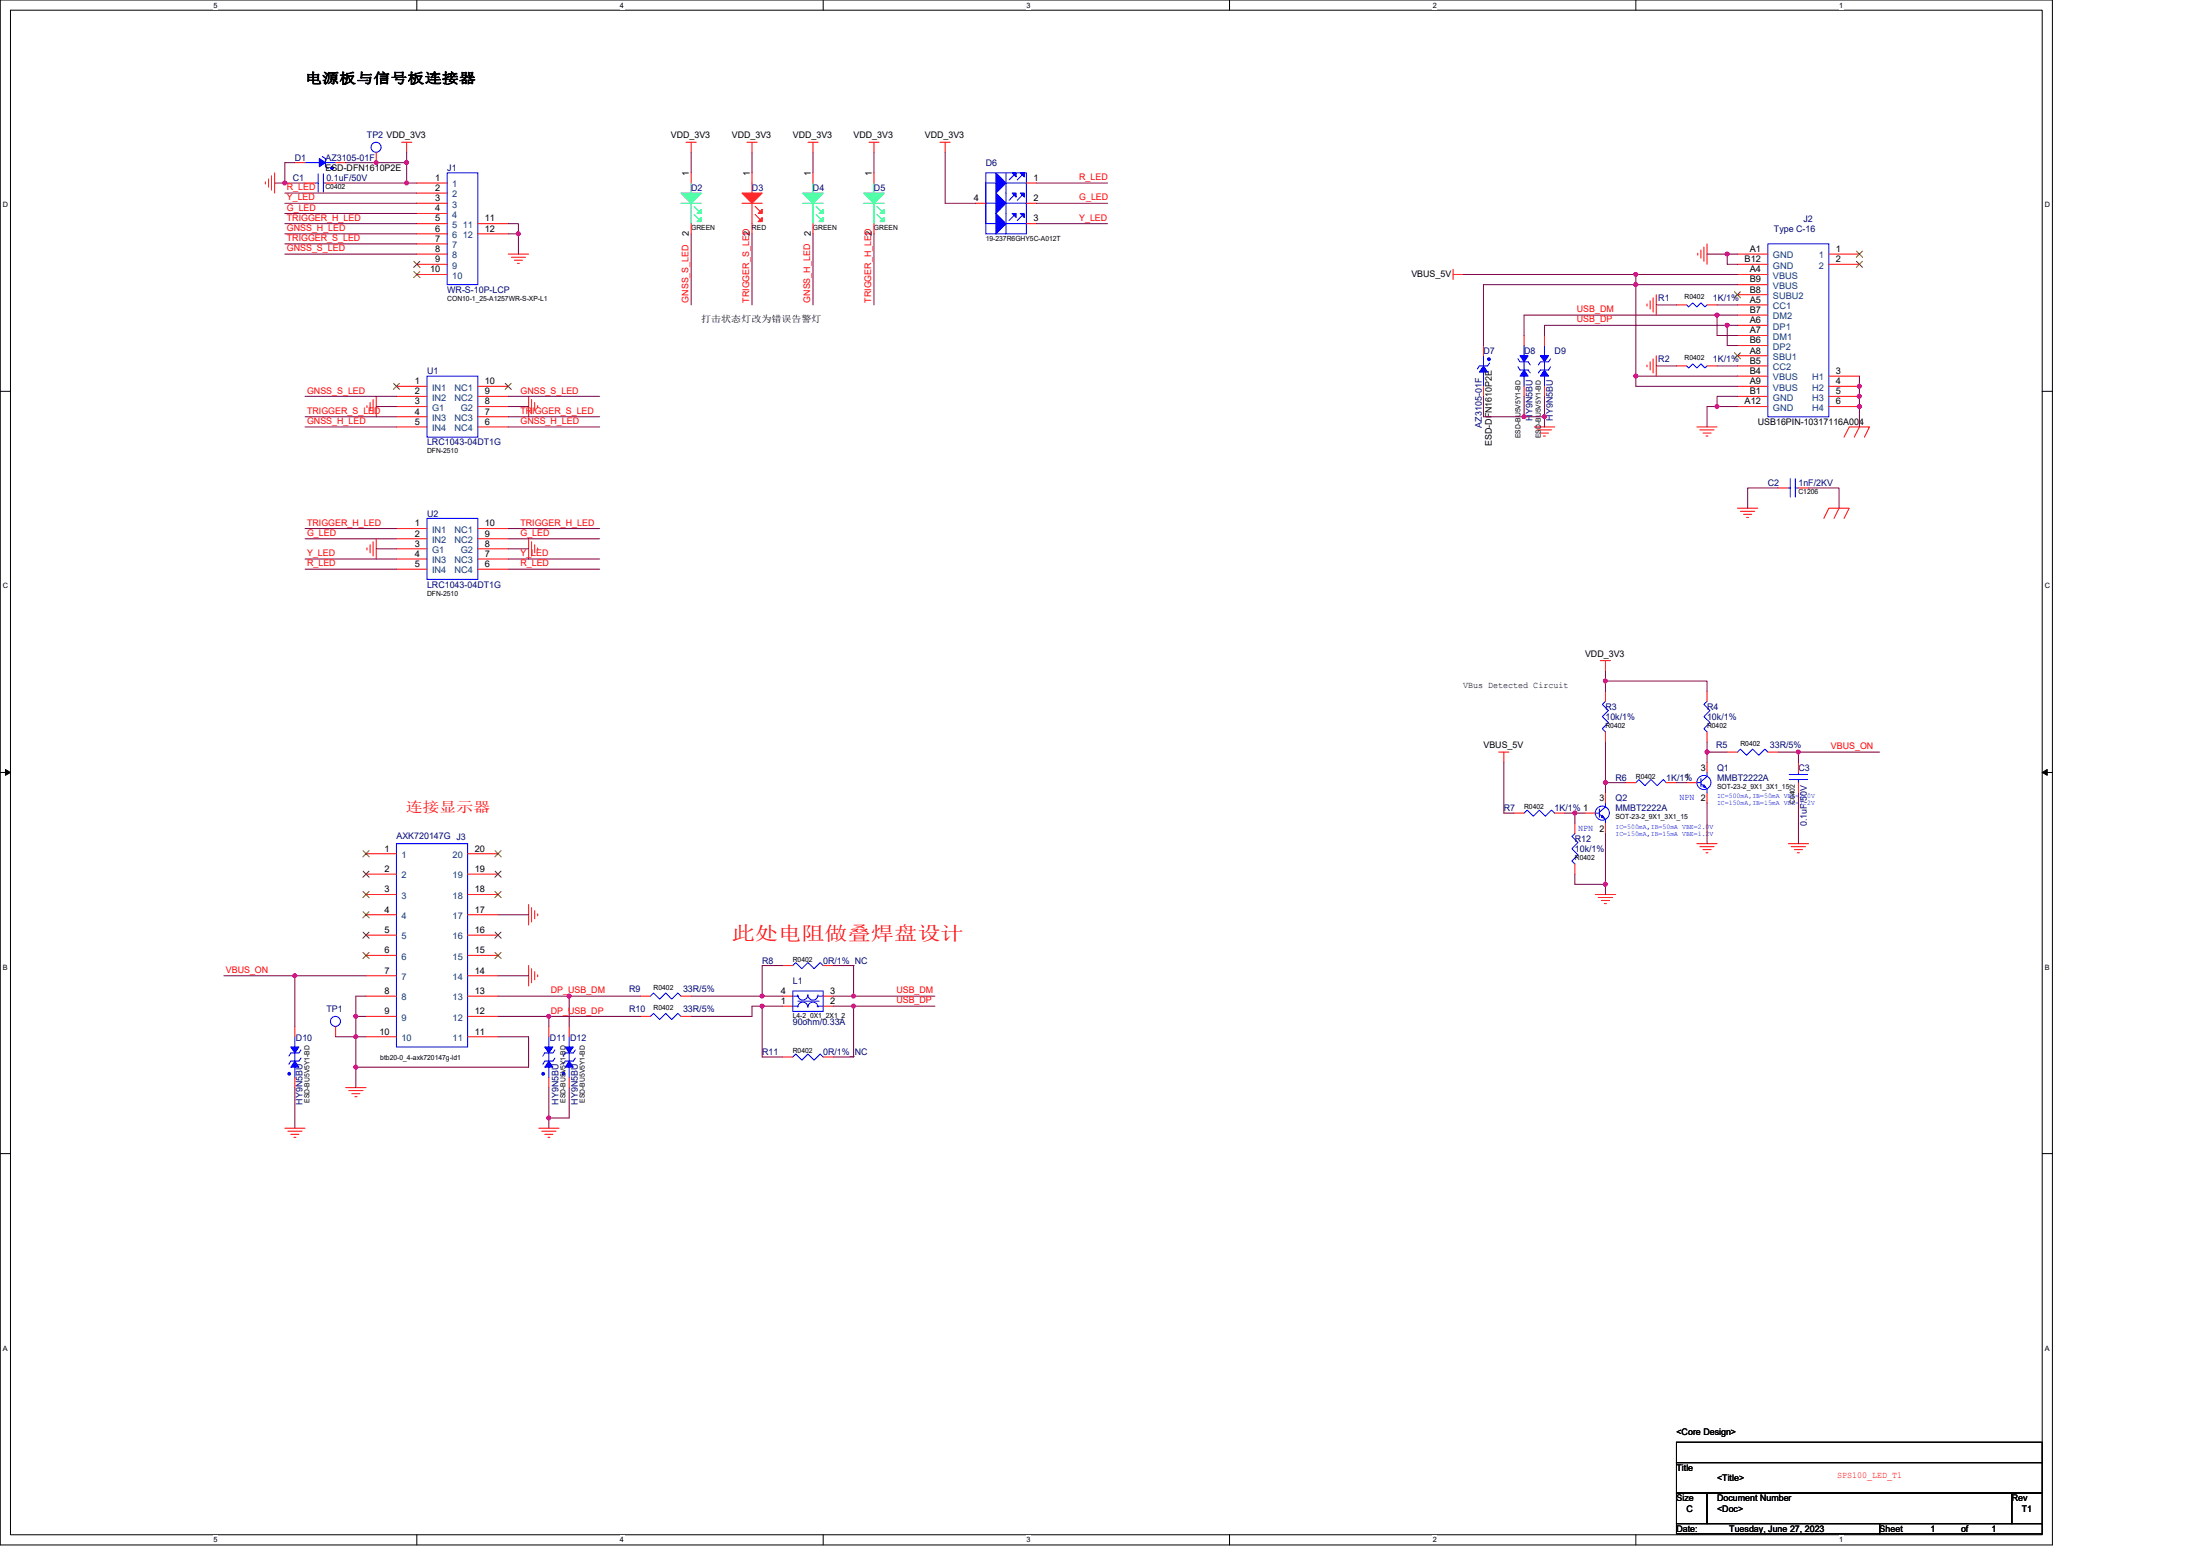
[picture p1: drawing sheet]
<svg xmlns="http://www.w3.org/2000/svg" width="297mm" height="210mm" viewBox="0 0 297 210" stroke-linecap="round" stroke-linejoin="round" font-family="sans-serif">
<path d="M0 0h277.1v208.5h-277.1zM1.4 1.4h274.3v205.7h-274.3z" fill="none" stroke="#000" stroke-width=".14"/>
<g fill="#fff">
<path d="M28.8 .1h.6v1.1h-.6z"/>
<path d="M28.8 207.3h.6v1.1h-.6z"/>
</g>
<path d="M56.3 0v1.4M56.3 207.1v1.4" fill="none" stroke="#000" stroke-width=".14"/>
<g fill="#fff">
<path d="M83.7 .1h.6v1.1h-.6z"/>
<path d="M83.7 207.3h.6v1.1h-.6z"/>
</g>
<path d="M111.1 0v1.4M111.1 207.1v1.4" fill="none" stroke="#000" stroke-width=".14"/>
<g fill="#fff">
<path d="M138.6 .1h.5v1.1h-.5z"/>
<path d="M138.6 207.3h.5v1.1h-.5z"/>
</g>
<path d="M166 0v1.4M166 207.1v1.4" fill="none" stroke="#000" stroke-width=".14"/>
<g fill="#fff">
<path d="M193.4 .1h.6v1.1h-.6z"/>
<path d="M193.4 207.3h.6v1.1h-.6z"/>
</g>
<path d="M220.9 0v1.4M220.9 207.1v1.4" fill="none" stroke="#000" stroke-width=".14"/>
<g fill="#fff">
<path d="M248.3 .1h.6v1.1h-.6z"/>
<path d="M248.3 207.3h.6v1.1h-.6z"/>
<path d="M.4 27.1h.7v1.1h-.7z"/>
<path d="M276.1 27.1h.7v1.1h-.7z"/>
<path d="M.4 78.5h.7v1.1h-.7z"/>
<path d="M276.1 78.5h.7v1.1h-.7z"/>
</g>
<path d="M0 52.8h1.4M275.7 52.8h1.4" fill="none" stroke="#000" stroke-width=".14"/>
<g fill="#fff">
<path d="M.4 130h.7v1.1h-.7z"/>
<path d="M276.1 130h.7v1.1h-.7z"/>
</g>
<path d="M0 104.2h1.4M275.7 104.2h1.4" fill="none" stroke="#000" stroke-width=".14"/>
<path d="M.7 103.8l.7 .4-.7 .4zM275.7 104.2l.7-.4v.8z" fill="#000" stroke="#000" stroke-width=".14"/>
<g fill="#fff">
<path d="M.4 181.4h.7v1.1h-.7z"/>
<path d="M276.1 181.4h.7v1.1h-.7z"/>
</g>
<path d="M0 155.7h1.4M275.7 155.7h1.4M226.4 194.6h49.3v2.8h-49.3zM226.4 197.4h49.3v4.1h-49.3zM226.4 201.5h4.1v4.1h-4.1zM226.4 205.6h27.4v1.4h-27.4zM230.5 201.5h41.1v4.1h-41.1zM253.8 205.6h21.9v1.4h-21.9zM271.6 201.5h4.1v4.1h-4.1z" fill="none" stroke="#000" stroke-width=".14"/>
<g fill="none" stroke="#f00" stroke-width=".14">
<path d="M54.2 19.2h1.4M54.9 19.2v1.4M92.6 19.2h1.4M93.3 19.2v1.4M100.9 19.2h1.3M101.5 19.2v1.4M109.1 19.2h1.4M109.8 19.2v1.4M117.3 19.2h1.4M118 19.2v1.4M126.9 19.2h1.4M127.6 19.2v1.4"/>
<path d="M35.8 24.6v.2M36.3 24.2v1.1M36.7 23.7v2M37.1 23.3v2.8M39.8 21.9h1.4M41.2 24.7h1.4M43.9 24.7h1.4M45.3 21.9h1.4M50.8 20.6v1.3M56.3 24.7h4.1M56.3 26.1h4.1M56.3 27.4h4.1"/>
<path d="M56.3 28.8h4.1M56.3 30.2h4.1M56.3 31.6h4.1M56.3 32.9h4.1M56.3 34.3h4.1M56.3 35.7h4.1M56.3 37h4.1M64.5 30.2h4.1M64.5 31.6h4.1M68.6 34.3h2.8M69 34.7h1.9M69.4 35.1h1.1"/>
<path d="M69.9 35.5h.2M93.3 23.3v1.4M93.3 30.2v1.4M100.2 27.4h2.7M101.5 23.3v2.8M101.5 27.4v4.2M102 27.9l.6 .6M102 28.9l.6 .7M109.8 23.3v1.4M109.8 30.2v1.4M118 23.3v1.4M118 30.2v1.4"/>
<path d="M131.7 27.4h1.4M138.6 30.2h1.4M138.6 27.4h1.4M138.6 24.7h1.4M196.2 37h1.3M196.2 36.3v1.4M223.6 39.8v2.7M229.2 34.2v.2M229.7 33.7v1.1M230.1 33.3v2M230.5 32.9v2.8M234.6 34.3h4.1"/>
<path d="M234.6 38.4h4.1M234.6 39.8h4.1M234.6 35.7h4.1M234.6 37h4.1M246.9 34.3h4.2M246.9 35.7h4.2M49.5 54.7v.3M50 54.3v1.1M50.4 53.9v1.9M50.8 53.5v2.7M53.5 52.1h4.2M53.5 53.5h4.2"/>
<path d="M53.5 54.9h4.2M53.5 56.2h4.2M53.5 57.6h4.2M64.5 57.6h4.1M64.5 56.2h4.1M64.5 54.9h4.1M64.5 53.5h4.1M64.5 52.1h4.1M71.4 53.5v2.7M71.8 53.9v1.9M72.2 54.3v1.1M72.6 54.7v.3"/>
<path d="M200.3 46.6v1.4M200.3 52.1v1.4M205.8 45.3v1.3M205.8 52.1v1.4M207.2 57.6h2.7M207.6 58h1.9M208 58.4h1.1M208.4 58.8h.3M208.5 45.3v1.3M208.5 52.1v1.4M222.4 49.3v.2M222.4 41v.3"/>
<path d="M222.8 48.8v1.1M222.8 40.6v1.1M223.2 48.4v1.9M223.2 40.2v1.9M223.6 48v2.8M226.4 49.4h1.3M226.4 41.1h1.3M229.1 57.6h2.7M229.5 58h1.9M229.9 58.4h1.1M230.3 58.8h.3M230.5 49.4h1.3"/>
<path d="M230.5 41.1h1.3M234.6 41.1h4.1M234.6 42.5h4.1M234.6 43.9h4.1M234.6 45.3h4.1M234.6 46.6h4.1M234.6 48h4.1M234.6 49.4h4.1M234.6 50.8h4.1M234.6 54.9h4.1M234.6 52.1h4.1M234.6 53.5h4.1"/>
<path d="M246.9 54.9h4.2M246.9 53.5h4.2M246.9 52.1h4.2M246.9 50.8h4.2M249 59l.7-1.4h2.7l-.7 1.4M251.1 57.6l-.7 1.4M49.5 73.9v.3M50 73.5v1.1M50.4 73.1v1.9M50.8 72.7v2.7M53.5 71.3h4.2M53.5 72.7h4.2"/>
<path d="M53.5 74.1h4.2M53.5 75.4h4.2M53.5 76.8h4.2M64.5 76.8h4.1M64.5 75.4h4.1M64.5 74.1h4.1M64.5 72.7h4.1M64.5 71.3h4.1M71.4 72.7v2.7M71.8 73.1v1.9M72.2 73.5v1.1M72.6 73.9v.3"/>
<path d="M234.6 68.6h2.7M235 69h1.9M235.4 69.4h1.1M235.8 69.8h.3M240.1 65.8h1.3M242.8 65.8h1.4M246.2 70l.7-1.4h2.8l-.7 1.4M248.3 68.6l-.7 1.4M216.1 89.2h1.3M216.8 93.3v1.3M216.8 98.8v1.3M216.8 89.2v1.3"/>
<path d="M230.5 93.3v1.3M230.5 98.8v1.3M49.4 115.2h4.1M49.4 118h4.1M63.1 115.2h4.1M63.1 118h4.1M202.3 101.5h1.4M203 101.5v1.4M204.4 109.7h1.4M209.9 109.7h1.4M212.6 111.1v1.4M212.6 116.6v1.4"/>
<path d="M214 109.7h1.4M216.8 107v1.4M216.8 111.1v1.4M219.5 105.6h1.4M225 105.6h1.4M227.7 105.6h1.4M229.1 113.9h2.7M229.5 114.3h1.9M229.9 114.7h1.1M230.3 115.1h.3M230.5 102.9v1.3M230.5 107v1.4"/>
<path d="M233.2 101.5h1.4M238.7 101.5h1.4M241.4 113.9h2.8M241.8 114.3h2M242.3 114.7h1.1M242.7 115.1h.2M242.8 102.9v1.3M242.8 105.6v1.4M39.8 138.5v1.4M45.3 138.5v1.4M49.4 120.7h4.1M49.4 123.4h4.1"/>
<path d="M49.4 126.2h4.1M49.4 128.9h4.1M49.4 131.7h4.1M49.4 134.4h4.1M49.4 137.2h4.1M49.4 139.9h4.1M63.1 120.7h4.1M63.1 123.4h4.1M63.1 126.2h4.1M63.1 128.9h4.1M63.1 131.7h4.1M63.1 134.4h4.1"/>
<path d="M63.1 137.2h4.1M63.1 139.9h4.1M71.4 122.1v2.7M71.4 130.3v2.8M71.8 122.5v1.9M71.8 130.7v1.9M72.2 122.9v1.1M72.2 131.1v1.1M72.6 123.3v.3M72.6 131.6v.2M74.1 138.5v1.4M76.9 138.5v1.4"/>
<path d="M86.5 134.4h1.3M86.5 137.2h1.3M91.9 134.4h1.4M91.9 137.2h1.4M105.7 130.3h1.3M105.7 134.4h1.3M105.7 135.8h1.3M111.1 134.4h1.4M111.1 135.8h1.4M111.1 130.3h1.4M215.4 120.7h2.7M215.8 121.1h1.9"/>
<path d="M216.2 121.5h1.1M216.6 121.9h.3M38.5 152.3h2.7M38.9 152.7h1.9M39.3 153.1h1.1M39.7 153.5h.3M39.8 145.4v1.4M46.7 146.8h2.7M47.1 147.2h1.9M47.5 147.6h1.1M47.9 148h.3M72.7 152.3h2.8"/>
<path d="M73.1 152.7h2M73.6 153.1h1.1M74 153.5h.2M74.1 145.4v1.4M76.9 145.4v1.4M105.7 142.6h1.3M111.1 142.6h1.4"/>
</g>
<g fill="none" stroke="#00f" stroke-width=".14">
<path d="M41.2 21.9h4.1M42.6 24.7h.4M43 23.5v2.4M43.5 21.1l.4 .3v1.1l.4 .3M43.7 24.7h.2M43.7 23.5v2.4M60.4 23.3h4.1v15.1h-4.1zM133.1 23.3h5.5v8.3h-5.5zM133.1 27.4h1.4M134.5 24.7h-1.4v5.5h1.4M135.8 23.3v8.3M135.8 30.2h2.8"/>
<path d="M135.8 27.4h2.8M135.8 24.7h2.8M136.9 29.1l-.7 .7M136.9 26.3l-.7 .7M136.9 23.6l-.7 .7M138 29.1l-.7 .7M138 26.3l-.7 .7M138 23.6l-.7 .7M238.7 32.9h8.2v23.3h-8.2zM57.7 50.8h6.8v8.2h-6.8zM200.3 48v4.1M201.1 49l-.3 .4h-1.1l-.2 .4"/>
<path d="M205 48.4l.2 .4h1.1l.3 .5M205 49.5l.2 .4h1.1l.3 .4M205.8 46.6v5.5M208.5 46.6v5.5M209.4 48.4l-.3 .4h-1.1l-.3 .5M209.4 49.5l-.3 .4h-1.1l-.3 .4M227.7 49.4l.3 .3 .6-.6 .5 .6 .6-.6 .5 .6 .3-.3M227.7 41.1l.3 .3 .6-.5 .5 .5 .6-.5 .5 .5 .3-.3M57.7 70h6.8v8.2h-6.8zM241.4 65.8h.3M241.7 64.6v2.5M242.4 64.6v2.5"/>
<path d="M242.4 65.8h.4M216.8 94.6l-.5 .5 .9 .8-.9 .8 .9 .8-.9 .8 .5 .5M230.5 94.6l-.4 .5 .8 .8-.8 .8 .8 .8-.8 .8 .4 .5M53.5 113.9h9.6v27.4h-9.6zM205.8 109.7l.4-.4 .8 .9 .8-.9 .9 .9 .8-.9 .4 .4M212.6 112.5l-.4 .4 .9 .8-.9 .8 .9 .9-.9 .8 .4 .4M215.4 109.7h.5M215.9 109.2v1.1M215.9 109.9l.9 .7v.5M216.8 108.4v.5l-.9 .7M220.9 105.6l.4-.4 .8 .8 .8-.8 .8 .8 .9-.8 .4 .4M229.1 105.6h.6"/>
<path d="M229.7 105.1v1.1M229.7 105.7l.8 .7v.6M230.5 104.2v.6l-.8 .7M234.6 101.5l.4-.4 .8 .8 .8-.8 .9 .8 .8-.8 .4 .4M241.6 105.2h2.4M241.6 104.5h2.4M242.8 104.2v.3M242.8 105.2v.4M39.8 139.9v5.5M74.1 139.9v5.5M76.9 139.9v5.5M87.8 134.4l.4-.4 .9 .8 .8-.8 .8 .8 .8-.8 .4 .4"/>
<path d="M87.8 137.2l.4-.4 .9 .8 .8-.8 .8 .8 .8-.8 .4 .4M107 135.8h.8M107 134.4h.8M107 133.7h4.1v2.8h-4.1zM107 130.3l.4-.4 .9 .8 .8-.8 .8 .8 .8-.8 .4 .4M107.7 135.1h2.9M107.7 135.9a.68 .68 0 0 1 .7-.7 .68 .68 0 0 1 .7 .7M107.7 134.3a.68 .68 0 0 0 .7 .7 .68 .68 0 0 0 .7-.7M109.1 135.9a.68 .68 0 0 1 .7-.7 .68 .68 0 0 1 .6 .7M109.1 134.3a.68 .68 0 0 0 .7 .7 .68 .68 0 0 0 .6-.7M110.3 135.8h.8M110.3 134.4h.8"/>
<path d="M40.6 141.7l-.2 .4h-1.1l-.3 .4M40.6 142.8l-.2 .4h-1.1l-.3 .4M74.9 141.7l-.2 .4h-1.1l-.3 .4M74.9 142.8l-.2 .4h-1.1l-.3 .4M77.7 141.7l-.3 .4h-1.1l-.3 .4M77.7 142.8l-.3 .4h-1.1l-.3 .4M107 142.6l.4-.4 .9 .9 .8-.9 .8 .9 .8-.9 .4 .4"/>
<circle cx="50.8" cy="19.9" r=".68"/>
<circle cx="216.3" cy="109.7" r=".95"/>
<circle cx="230.1" cy="105.6" r=".95"/>
<circle cx="45.3" cy="137.8" r=".68"/>
</g>
<g fill="#00f" stroke="#00f" stroke-width=".14">
<path d="M76.3 141.3h1.1l-.5 .8z"/>
<path d="M76.9 143.2l.5 .8h-1.1z"/>
<path d="M43.1 21.4l.8 .5-.8 .6z"/>
<path d="M208.5 49.9l.6 .9h-1.1z"/>
<path d="M208 48h1.1l-.6 .8z"/>
<path d="M73.6 141.3h1.1l-.6 .8z"/>
<path d="M74.1 143.2l.6 .8h-1.1z"/>
<path d="M39.3 141.3h1.1l-.6 .8z"/>
<path d="M39.8 143.2l.6 .8h-1.1z"/>
<path d="M205.8 49.9l.5 .9h-1.1z"/>
<path d="M205.2 48h1.1l-.5 .8z"/>
<path d="M200.3 49.4l.5 .8h-1.1z"/>
<path d="M44.7 22.6h.3v.2h-.3z" fill-rule="evenodd"/>
<path d="M230.1 105.9l.2 .4-.4-.1z" fill-rule="evenodd"/>
<path d="M216.3 110l.3 .4-.4-.1z" fill-rule="evenodd"/>
<path d="M134.5 28.8l1.3 1.4-1.3 1.4z" fill-rule="evenodd"/>
<path d="M136.6 28.8h.6v.6z" fill-rule="evenodd"/>
<path d="M137.7 28.8h.6v.6z" fill-rule="evenodd"/>
<path d="M134.5 26.1l1.3 1.3-1.3 1.4z" fill-rule="evenodd"/>
<path d="M136.6 26.1h.6v.5z" fill-rule="evenodd"/>
<path d="M137.7 26.1h.6v.5z" fill-rule="evenodd"/>
<path d="M134.5 23.3l1.3 1.4-1.3 1.4z" fill-rule="evenodd"/>
<path d="M136.6 23.3h.6v.6z" fill-rule="evenodd"/>
<path d="M137.7 23.3h.6v.6z" fill-rule="evenodd"/>
<path d="M200.9 48.3h.3v.3h-.3z" fill-rule="evenodd"/>
<circle cx="76.1" cy="144.9" r=".19"/>
<circle cx="73.3" cy="144.9" r=".19"/>
<circle cx="39.1" cy="144.9" r=".19"/>
</g>
<g fill="#00ff80" stroke="#00ff80" stroke-width=".14">
<path d="M91.9 26.1h2.8l-1.4 1.3z" fill-rule="evenodd"/>
<path d="M94.7 28.3v.5h-.6z" fill-rule="evenodd"/>
<path d="M94.1 29.9l.6-.5v.5z" fill-rule="evenodd"/>
<path d="M108.4 26.1h2.7l-1.3 1.3z" fill-rule="evenodd"/>
<path d="M111.1 28.3v.5h-.5z" fill-rule="evenodd"/>
<path d="M110.6 29.9l.5-.5v.5z" fill-rule="evenodd"/>
<path d="M116.6 26.1h2.8l-1.4 1.3z" fill-rule="evenodd"/>
<path d="M119.4 28.3v.5h-.6z" fill-rule="evenodd"/>
<path d="M119.4 29.4v.5h-.6z" fill-rule="evenodd"/>
</g>
<g fill="none" stroke="#00ff80" stroke-width=".14">
<path d="M91.9 27.4h2.8M93.3 24.7v1.4M93.3 27.4v2.8M93.7 27.9l.7 .6M93.7 28.9l.7 .7M108.4 27.4h2.7M109.8 24.7v1.4M109.8 27.4v2.8M110.2 27.9l.7 .6M110.2 28.9l.7 .7M116.6 27.4h2.8M118 24.7v1.4"/>
<path d="M118 27.4v2.8M118.4 27.9l.7 .6M118.4 28.9l.7 .7"/>
</g>
<g fill="#f00" stroke="#f00" stroke-width=".14">
<path d="M100.2 26.1h2.7l-1.4 1.3z" fill-rule="evenodd"/>
<path d="M102.9 28.3v.5h-.5z" fill-rule="evenodd"/>
<path d="M102.4 29.9l.5-.5v.5z" fill-rule="evenodd"/>
</g>
<g fill="none" stroke="#804000" stroke-width=".14">
<path d="M55.9 35.3l.8 .8M55.9 36.6l.8 .9M56.7 35.3l-.8 .8M56.7 36.6l-.8 .9M234.2 39.4l.8 .8M235 39.4l-.8 .8M250.7 33.9l.8 .8M250.7 35.3l.8 .8M251.5 33.9l-.9 .8M251.5 35.3l-.9 .8M53.1 51.7l.9 .9M53.9 51.7l-.8 .9"/>
<path d="M68.2 51.7l.8 .9M69 51.7l-.8 .9M234.2 47.6l.8 .8M235 47.6l-.8 .8M49 114.8l.8 .8M49 117.6l.8 .8M49.8 114.8l-.8 .8M49.8 117.6l-.8 .8M66.8 114.8l.9 .8M66.8 117.6l.9 .8M67.6 114.8l-.8 .8M67.6 117.6l-.8 .8"/>
<path d="M49 120.3l.8 .8M49 123l.8 .9M49 125.8l.8 .8M49 128.5l.8 .8M49.8 120.3l-.8 .8M49.8 123l-.8 .9M49.8 125.8l-.8 .8M49.8 128.5l-.8 .8M66.8 120.3l.9 .8M66.8 125.8l.9 .8M66.8 128.5l.9 .8M67.6 120.3l-.8 .8"/>
<path d="M67.6 125.8l-.8 .8M67.6 128.5l-.8 .8"/>
</g>
<g fill="none" stroke="#800040" stroke-width=".14">
<path d="M37.1 24.7h1.4M38.5 24.7h2.7M38.5 26.1h17.8M38.5 27.4h17.8M38.5 28.8h17.8M38.5 30.2h17.8M38.5 31.6h17.8M38.5 32.9h17.8M38.5 34.3h17.8M39.8 21.9h-1.3v2.8M45.3 24.7h9.6M54.9 21.9h-8.2"/>
<path d="M54.9 20.6v1.3M54.9 21.9v2.8M54.9 24.7h1.4M68.6 30.2h1.4v1.4M68.6 31.6h1.4v2.7M93.3 20.6v2.7M93.3 31.6v9.5M101.5 20.6v2.7M101.5 31.6v9.5M109.8 20.6v2.7M109.8 31.6v9.5M118 20.6v2.7"/>
<path d="M118 31.6v9.5M127.6 20.6v6.8h4.1M140 27.4h9.5M140 30.2h9.5M140 24.7h9.5M197.5 37h23.4M220.9 37v1.4M220.9 38.4h-20.6v8.2M220.9 37h13.7M220.9 38.4v12.4M220.9 38.4h13.7M230.5 34.3h2.7"/>
<path d="M233.2 34.3h1.4M233.2 34.3v1.4h1.4M41.2 53.5h12.3M41.2 56.2h12.3M41.2 57.6h12.3M50.8 54.9h2.7M68.6 53.5h12.4M68.6 56.2h12.4M68.6 57.6h12.4M68.6 54.9h2.8M200.3 53.5v2.7h5.5M205.8 53.5v2.7"/>
<path d="M205.8 56.2h2.7M208.5 53.5v2.7M208.5 56.2v1.4M220.9 50.8v1.3h13.7M220.9 50.8h13.7M223.6 49.4h2.8M223.6 41.1h2.8M231.8 49.4h2.8M231.8 41.1h2.8M231.8 42.5h-26v2.8M231.8 54.9h-1.3v2.7M231.8 54.9h2.8"/>
<path d="M233.2 43.9h-24.7v1.4M233.2 43.9h1.4M233.2 43.9v2.7h1.4M234.6 42.5h-2.8v2.8h2.8M234.6 53.5h-2.8v1.4M251.1 50.8v6.8M41.2 71.3h12.3M41.2 72.7h12.3M41.2 75.4h12.3M41.2 76.8h12.3M50.8 74.1h2.7M68.6 71.3h12.4"/>
<path d="M68.6 72.7h12.4M68.6 75.4h12.4M68.6 76.8h12.4M68.6 74.1h2.8M240.1 65.8h-4.1v2.8M244.2 65.8h4.1v2.8M216.8 90.5v1.4M216.8 91.9v1.4M216.8 91.9h13.7v1.4M203 102.9v6.8h1.4M211.3 109.7h1.3M212.6 109.7h1.4"/>
<path d="M212.6 118v1.3h4.2M212.6 109.7v1.4M216.8 119.3v1.4M216.8 112.5v6.8M216.8 100.1v5.5M216.8 105.6v1.4M216.8 105.6h2.7M226.4 105.6h1.3M230.5 101.5h2.7M230.5 100.1v1.4M230.5 108.4v5.5M230.5 101.5v1.4"/>
<path d="M240.1 101.5h2.7M242.8 101.5h11M242.8 101.5v1.4M242.8 107v6.9M30.2 131.7h9.6M39.8 131.7h9.6M39.8 131.7v6.8M45.3 139.9h2.7M48 139.9h1.4M48 139.9v4.1M48 137.2h1.4M48 137.2v2.7"/>
<path d="M49.4 134.4h-1.4v2.8M67.2 139.9h4.2v4.1h-23.4M67.2 137.2h6.9M67.2 134.4h9.7M67.2 123.4h4.2M67.2 131.7h4.2M76.9 134.4h9.6M76.9 134.4v4.1M86.5 137.2h-12.4v1.3M93.3 134.4h9.6M102.9 134.4h2.8M102.9 135.8h-1.4v1.4h-8.2"/>
<path d="M102.9 135.8v6.8h2.8M102.9 135.8h2.8M105.7 130.3h-2.8v4.1M112.5 130.3h2.7v4.1M112.5 134.4h2.7M112.5 135.8h2.7M115.2 134.4h11M115.2 135.8h11M115.2 135.8v6.8h-2.7M39.8 146.8v5.5M48 144v2.8M74.1 146.8v4.1"/>
<path d="M74.1 150.9v1.4M76.9 146.8v4.1h-2.8"/>
</g>
<g fill="#f0f" stroke="#f0f" stroke-width=".14">
<circle cx="38.4" cy="24.7" r=".27"/>
<circle cx="54.9" cy="24.7" r=".27"/>
<circle cx="70" cy="31.5" r=".27"/>
<circle cx="115.2" cy="134.4" r=".27"/>
<circle cx="39.8" cy="131.7" r=".27"/>
<circle cx="48" cy="137.1" r=".27"/>
<circle cx="76.8" cy="134.4" r=".27"/>
<circle cx="102.9" cy="134.4" r=".27"/>
<circle cx="102.9" cy="135.8" r=".27"/>
<circle cx="115.2" cy="135.8" r=".27"/>
<circle cx="48" cy="139.9" r=".27"/>
<circle cx="74.1" cy="137.1" r=".27"/>
<circle cx="48" cy="144" r=".27"/>
<circle cx="74.1" cy="150.9" r=".27"/>
<circle cx="233.2" cy="34.3" r=".27"/>
<circle cx="220.9" cy="38.4" r=".27"/>
<circle cx="220.9" cy="50.7" r=".27"/>
<circle cx="231.8" cy="42.5" r=".27"/>
<circle cx="233.2" cy="43.9" r=".27"/>
<circle cx="251" cy="52.1" r=".27"/>
<circle cx="251" cy="53.5" r=".27"/>
<circle cx="205.8" cy="56.2" r=".27"/>
<circle cx="208.5" cy="56.2" r=".27"/>
<circle cx="251" cy="54.9" r=".27"/>
<circle cx="231.8" cy="54.9" r=".27"/>
<circle cx="216.8" cy="119.3" r=".27"/>
<circle cx="216.8" cy="105.6" r=".27"/>
<circle cx="216.8" cy="91.9" r=".27"/>
<circle cx="230.5" cy="101.5" r=".27"/>
<circle cx="242.8" cy="101.5" r=".27"/>
<circle cx="220.9" cy="37" r=".27"/>
<circle cx="212.6" cy="109.7" r=".27"/>
<circle cx="50.8" cy="21.9" r=".27"/>
<circle cx="54.9" cy="21.9" r=".27"/>
</g>
<text font-size="2.6" fill="#f00" x="98.8" y="126.9">此处电阻做叠焊盘设计</text>
<text font-size="1.9" x="41.2" y="11.2">电源板与信号板连接器</text>
<text font-size="1.9" fill="#f00" x="54.8" y="109.6">连接显示器</text>
<g font-size="1.2" fill="#000080">
<text x="39.8" y="21.7">D1</text>
<text x="43.9" y="21.7">AZ3105-01F</text>
<text x="49.5" y="18.7">TP2 VDD_3V3</text>
<text x="60.4" y="23.1">J1</text>
<text x="133.1" y="22.4">D6</text>
<text x="39.5" y="24.4">C1</text>
<text x="44.1" y="24.4">0.1uF/50V</text>
<text x="93.3" y="25.8">D2</text>
<text x="101.5" y="25.8">D3</text>
<text x="109.8" y="25.8">D4</text>
<text x="118" y="25.8">D5</text>
<text x="243.5" y="29.9">J2</text>
<text x="239.5" y="31.3">Type C-16</text>
<text x="60.4" y="39.5">WR-S-10P-LCP</text>
<text x="223.9" y="40.6">R1</text>
<text x="231.3" y="40.6">1K/1%</text>
<text x="200.3" y="47.8">D7</text>
<text x="205.8" y="47.8">D8</text>
<text x="209.9" y="47.8">D9</text>
<text x="57.7" y="50.5">U1</text>
<text x="223.9" y="48.9">R2</text>
<text x="231.3" y="48.9">1K/1%</text>
<text x="200.1" y="57.7" transform="rotate(-90 200.1 57.7)">AZ3105-01F</text>
<text x="206.9" y="56.8" transform="rotate(-90 206.9 56.8)">HY9N5BU</text>
<text x="209.7" y="56.8" transform="rotate(-90 209.7 56.8)">HY9N5BU</text>
<text x="57.7" y="60.1">LRC1043-04DT1G</text>
<text x="238.7" y="65.6">C2</text>
<text x="242.8" y="65.6">1nF/2KV</text>
<text x="57.7" y="69.7">U2</text>
<text x="57.7" y="79.3">LRC1043-04DT1G</text>
<text x="216.8" y="95.8">R3</text>
<text x="230.5" y="95.8">R4</text>
<text x="216.8" y="97.1">10k/1%</text>
<text x="230.5" y="97.1">10k/1%</text>
<text x="231.7" y="101">R5</text>
<text x="239" y="101">33R/5%</text>
<text x="218.1" y="105.4">R6</text>
<text x="225" y="105.4">1K/1%</text>
<text x="231.8" y="104">Q1</text>
<text x="231.8" y="105.4">MMBT2222A</text>
<text x="242.8" y="104">C3</text>
<text x="53.5" y="113.2">AXK720147G J3</text>
<text x="203" y="109.5">R7</text>
<text x="209.9" y="109.5">1K/1% 1</text>
<text x="212.6" y="113.6">R12</text>
<text x="218.1" y="108.1">Q2</text>
<text x="218.1" y="109.5">MMBT2222A</text>
<text x="244" y="111.5" transform="rotate(-90 244 111.5)">0.1uF/50V</text>
<text x="212.6" y="115">10k/1%</text>
<text x="102.9" y="130">R8</text>
<text x="111.1" y="130">0R/1%_NC</text>
<text x="44.1" y="136.6">TP1</text>
<text x="84.9" y="133.9">R9</text>
<text x="84.9" y="136.6">R10</text>
<text x="92.2" y="136.6">33R/5%</text>
<text x="92.2" y="133.9">33R/5%</text>
<text x="107" y="132.8">L1</text>
<text x="40" y="140.5">D10</text>
<text x="74.2" y="140.5">D11</text>
<text x="77" y="140.5">D12</text>
<text x="102.9" y="142.4">R11</text>
<text x="107" y="138.3">90ohm/0.33A</text>
<text x="111.1" y="142.4">0R/1%_NC</text>
<text x="40.8" y="149.1" transform="rotate(-90 40.8 149.1)">HY9N5BU</text>
<text x="75.4" y="149.1" transform="rotate(-90 75.4 149.1)">HY9N5BU</text>
<text x="78" y="149.1" transform="rotate(-90 78 149.1)">HY9N5BU</text>
</g>
<g font-size="1.2">
<text x="43.9" y="23.1">ESD-DFN1610P2E</text>
<text x="90.6" y="18.7">VDD_3V3</text>
<text x="93" y="23.7" transform="rotate(-90 93 23.7)">1</text>
<text x="98.8" y="18.7">VDD_3V3</text>
<text x="101.2" y="23.7" transform="rotate(-90 101.2 23.7)">1</text>
<text x="107" y="18.7">VDD_3V3</text>
<text x="109.5" y="23.7" transform="rotate(-90 109.5 23.7)">1</text>
<text x="115.2" y="18.7">VDD_3V3</text>
<text x="117.7" y="23.7" transform="rotate(-90 117.7 23.7)">1</text>
<text x="124.9" y="18.7">VDD_3V3</text>
<text x="58.8" y="24.4">1</text>
<text x="58.8" y="25.8">2</text>
<text x="58.8" y="27.1">3</text>
<text x="58.8" y="28.5">4</text>
<text x="58.8" y="29.9">5</text>
<text x="65.5" y="29.9">11</text>
<text x="131.5" y="27.1">4</text>
<text x="139.5" y="29.9">3</text>
<text x="139.5" y="27.1">2</text>
<text x="139.5" y="24.4">1</text>
<text x="58.8" y="31.3">6</text>
<text x="58.8" y="32.6">7</text>
<text x="58.8" y="34">8</text>
<text x="58.8" y="35.4">9</text>
<text x="65.5" y="31.3">12</text>
<text x="93" y="31.8" transform="rotate(-90 93 31.8)">2</text>
<text x="101.2" y="31.8" transform="rotate(-90 101.2 31.8)">2</text>
<text x="109.5" y="31.8" transform="rotate(-90 109.5 31.8)">2</text>
<text x="117.7" y="31.8" transform="rotate(-90 117.7 31.8)">2</text>
<text x="235.6" y="35.4">B12</text>
<text x="236.2" y="34">A1</text>
<text x="247.9" y="34">1</text>
<text x="247.9" y="35.4">2</text>
<text x="58.1" y="36.7">10</text>
<text x="190.6" y="37.3">VBUS_5V</text>
<text x="236.2" y="38.1">B9</text>
<text x="236.2" y="39.5">B8</text>
<text x="236.2" y="40.9">A5</text>
<text x="236.2" y="36.7">A4</text>
<text x="94.7" y="43.5">打击状态灯改为错误告警灯</text>
<text x="236.2" y="42.2">B7</text>
<text x="236.2" y="43.6">A6</text>
<text x="236.2" y="45">A7</text>
<text x="236.2" y="46.3">B6</text>
<text x="236.2" y="47.7">A8</text>
<text x="56" y="51.8">1</text>
<text x="56" y="53.2">2</text>
<text x="65.5" y="53.2">9</text>
<text x="65.5" y="51.8">10</text>
<text x="236.2" y="49.1">B5</text>
<text x="236.2" y="50.5">B4</text>
<text x="236.2" y="51.8">A9</text>
<text x="236.2" y="53.2">B1</text>
<text x="247.9" y="53.2">5</text>
<text x="247.9" y="51.8">4</text>
<text x="247.9" y="50.5">3</text>
<text x="56" y="54.6">3</text>
<text x="56" y="55.9">4</text>
<text x="56" y="57.3">5</text>
<text x="65.5" y="57.3">6</text>
<text x="65.5" y="55.9">7</text>
<text x="65.5" y="54.6">8</text>
<text x="235.6" y="54.6">A12</text>
<text x="237.3" y="57.4">USB16PIN-10317116A004</text>
<text x="247.9" y="54.6">6</text>
<text x="201.4" y="60.2" transform="rotate(-90 201.4 60.2)">ESD-DFN1610P2E</text>
<text x="56" y="71">1</text>
<text x="65.5" y="71">10</text>
<text x="56" y="72.4">2</text>
<text x="56" y="73.8">3</text>
<text x="56" y="75.1">4</text>
<text x="56" y="76.5">5</text>
<text x="65.5" y="76.5">6</text>
<text x="65.5" y="75.1">7</text>
<text x="65.5" y="72.4">9</text>
<text x="65.5" y="73.8">8</text>
<text x="214" y="88.6">VDD_3V3</text>
<text x="197.5" y="92.9">VBus Detected Circuit</text>
<text x="200.3" y="101">VBUS_5V</text>
<text x="227.5" y="105.3">1</text>
<text x="229.7" y="104">3</text>
<text x="215.9" y="108.1">3</text>
<text x="51.9" y="114.9">1</text>
<text x="51.9" y="117.7">2</text>
<text x="64.1" y="114.9">20</text>
<text x="64.1" y="117.7">19</text>
<text x="51.9" y="120.4">3</text>
<text x="51.9" y="123.1">4</text>
<text x="51.9" y="125.9">5</text>
<text x="64.1" y="120.4">18</text>
<text x="64.1" y="123.1">17</text>
<text x="64.1" y="125.9">16</text>
<text x="51.9" y="128.6">6</text>
<text x="51.9" y="131.4">7</text>
<text x="64.1" y="128.6">15</text>
<text x="64.1" y="131.4">14</text>
<text x="51.9" y="134.1">8</text>
<text x="51.9" y="136.9">9</text>
<text x="64.1" y="134.1">13</text>
<text x="64.1" y="136.9">12</text>
<text x="105.4" y="134.1">4</text>
<text x="105.4" y="135.5">1</text>
<text x="112.1" y="134.1">3</text>
<text x="112.1" y="135.5">2</text>
<text x="51.2" y="139.6">10</text>
<text x="64.1" y="139.6">11</text>
<text x="226.4" y="193.7">&lt;Core Design&gt;</text>
<text x="226.4" y="198.5">Title</text>
<text x="226.4" y="202.6">Size</text>
<text x="227.7" y="204">C</text>
<text x="231.8" y="202.6">Document Number</text>
<text x="231.8" y="204">&lt;Doc&gt;</text>
<text x="231.8" y="199.9">&lt;Title&gt;</text>
<text x="271.6" y="202.6">Rev</text>
<text x="273" y="204">T1</text>
<text x="226.4" y="206.7">Date:</text>
<text x="233.5" y="206.7">Tuesday, June 27, 2023</text>
<text x="253.8" y="206.7">Sheet</text>
<text x="260.6" y="206.7">1</text>
<text x="264.8" y="206.7">of</text>
<text x="268.9" y="206.7">1</text>
</g>
<g font-size="1.2" fill="#f00">
<text x="38.7" y="25.7">R_LED</text>
<text x="38.7" y="27.1">Y_LED</text>
<text x="38.7" y="28.4">G_LED</text>
<text x="38.7" y="29.8">TRIGGER_H_LED</text>
<text x="145.7" y="24.3">R_LED</text>
<text x="145.7" y="27.1">G_LED</text>
<text x="145.7" y="29.8">Y_LED</text>
<text x="38.7" y="31.2">GNSS_H_LED</text>
<text x="38.7" y="32.5">TRIGGER_S_LED</text>
<text x="38.7" y="33.9">GNSS_S_LED</text>
<text x="92.9" y="40.9" transform="rotate(-90 92.9 40.9)">GNSS_S_LED</text>
<text x="101.2" y="40.9" transform="rotate(-90 101.2 40.9)">TRIGGER_S_LED</text>
<text x="109.4" y="40.9" transform="rotate(-90 109.4 40.9)">GNSS_H_LED</text>
<text x="117.6" y="40.9" transform="rotate(-90 117.6 40.9)">TRIGGER_H_LED</text>
<text x="212.9" y="42.1">USB_DM</text>
<text x="212.9" y="43.5">USB_DP</text>
<text x="41.5" y="53.1">GNSS_S_LED</text>
<text x="70.3" y="53.1">GNSS_S_LED</text>
<text x="41.5" y="55.9">TRIGGER_S_LED</text>
<text x="41.5" y="57.2">GNSS_H_LED</text>
<text x="70.3" y="55.9">TRIGGER_S_LED</text>
<text x="70.3" y="57.2">GNSS_H_LED</text>
<text x="41.5" y="71">TRIGGER_H_LED</text>
<text x="70.3" y="71">TRIGGER_H_LED</text>
<text x="41.5" y="72.3">G_LED</text>
<text x="41.5" y="75.1">Y_LED</text>
<text x="41.5" y="76.4">R_LED</text>
<text x="70.3" y="72.3">G_LED</text>
<text x="70.3" y="75.1">Y_LED</text>
<text x="70.3" y="76.4">R_LED</text>
<text x="247.2" y="101.1">VBUS_ON</text>
<text x="30.5" y="131.3">VBUS_ON</text>
<text x="74.4" y="134">DP_USB_DM</text>
<text x="74.4" y="136.8">DP_USB_DP</text>
<text x="121" y="134">USB_DM</text>
<text x="121" y="135.4">USB_DP</text>
<text x="248" y="199.5">SPS100_LED_T1</text>
</g>
<g font-size="1.2" fill="#004080">
<text x="61.1" y="25.3">1</text>
<text x="61.1" y="26.6">2</text>
<text x="61.1" y="28">3</text>
<text x="61.1" y="29.4">4</text>
<text x="61.1" y="30.8">5</text>
<text x="61.1" y="32.1">6</text>
<text x="61.1" y="33.5">7</text>
<text x="61.1" y="34.9">8</text>
<text x="62.5" y="30.8">11</text>
<text x="62.5" y="32.1">12</text>
<text x="239.4" y="34.9">GND</text>
<text x="245.6" y="34.9">1</text>
<text x="61.1" y="36.2">9</text>
<text x="61.1" y="37.6">10</text>
<text x="239.4" y="39">VBUS</text>
<text x="239.4" y="40.3">SUBU2</text>
<text x="239.4" y="41.7">CC1</text>
<text x="239.4" y="36.2">GND</text>
<text x="239.4" y="37.6">VBUS</text>
<text x="245.6" y="36.2">2</text>
<text x="239.4" y="43.1">DM2</text>
<text x="239.4" y="44.5">DP1</text>
<text x="239.4" y="45.8">DM1</text>
<text x="239.4" y="47.2">DP2</text>
<text x="58.3" y="52.7">IN1</text>
<text x="61.4" y="52.7">NC1</text>
<text x="239.4" y="48.6">SBU1</text>
<text x="239.4" y="50">CC2</text>
<text x="239.4" y="51.3">VBUS</text>
<text x="239.4" y="52.7">VBUS</text>
<text x="244.7" y="52.7">H2</text>
<text x="244.7" y="51.3">H1</text>
<text x="58.3" y="54.1">IN2</text>
<text x="58.3" y="55.4">G1</text>
<text x="58.3" y="56.8">IN3</text>
<text x="58.3" y="58.2">IN4</text>
<text x="61.4" y="58.2">NC4</text>
<text x="61.4" y="56.8">NC3</text>
<text x="61.4" y="54.1">NC2</text>
<text x="62.2" y="55.4">G2</text>
<text x="239.4" y="55.4">GND</text>
<text x="239.4" y="54.1">GND</text>
<text x="244.7" y="55.4">H4</text>
<text x="244.7" y="54.1">H3</text>
<text x="58.3" y="71.9">IN1</text>
<text x="61.4" y="71.9">NC1</text>
<text x="58.3" y="73.3">IN2</text>
<text x="58.3" y="74.6">G1</text>
<text x="58.3" y="76">IN3</text>
<text x="58.3" y="77.4">IN4</text>
<text x="61.4" y="77.4">NC4</text>
<text x="61.4" y="76">NC3</text>
<text x="61.4" y="73.3">NC2</text>
<text x="62.2" y="74.6">G2</text>
<text x="54.2" y="115.8">1</text>
<text x="54.2" y="118.5">2</text>
<text x="61.1" y="115.8">20</text>
<text x="61.1" y="118.5">19</text>
<text x="54.2" y="121.3">3</text>
<text x="54.2" y="124">4</text>
<text x="61.1" y="121.3">18</text>
<text x="61.1" y="124">17</text>
<text x="54.2" y="126.8">5</text>
<text x="54.2" y="129.5">6</text>
<text x="61.1" y="126.8">16</text>
<text x="61.1" y="129.5">15</text>
<text x="54.2" y="132.2">7</text>
<text x="54.2" y="135">8</text>
<text x="54.2" y="137.7">9</text>
<text x="61.1" y="132.2">14</text>
<text x="61.1" y="135">13</text>
<text x="61.1" y="137.7">12</text>
<text x="54.2" y="140.5">10</text>
<text x="61.1" y="140.5">11</text>
</g>
<g font-size="1.2" fill="#00f">
<text x="226.8" y="108">NPN 2</text>
<text x="213.1" y="112.1">NPN 2</text>
</g>
<g font-size="1">
<text x="28.8" y="1">5</text>
<text x="83.7" y="1">4</text>
<text x="138.6" y="1">3</text>
<text x="193.4" y="1">2</text>
<text x="248.3" y="1">1</text>
<text x=".4" y="28">D</text>
<text x="43.9" y="25.5">C0402</text>
<text x="276.1" y="28">D</text>
<text x="93.3" y="31">GREEN</text>
<text x="101.5" y="31">RED</text>
<text x="109.8" y="31">GREEN</text>
<text x="118" y="31">GREEN</text>
<text x="133.1" y="32.5">19-237R6GHY5C-A012T</text>
<text x="60.4" y="40.6">CON10-1_25-A1257WR-S-XP-L1</text>
<text x="227.5" y="40.3">R0402</text>
<text x="227.5" y="48.6">R0402</text>
<text x="205.3" y="59.1" transform="rotate(-90 205.3 59.1)">ESD-BU5V5Y1-BD</text>
<text x="208" y="59.1" transform="rotate(-90 208 59.1)">ESD-BU5V5Y1-BD</text>
<text x="57.7" y="61.2">DFN-2510</text>
<text x="242.8" y="66.7">C1206</text>
<text x=".4" y="79.4">C</text>
<text x="57.7" y="80.4">DFN-2510</text>
<text x="276.1" y="79.4">C</text>
<text x="216.8" y="98.2">R0402</text>
<text x="230.5" y="98.2">R0402</text>
<text x="235" y="100.7">R0402</text>
<text x="220.9" y="105.1">R0402</text>
<text x="231.8" y="106.5">SOT-23-2_9X1_3X1_15</text>
<text x="205.8" y="109.2">R0402</text>
<text x="218.1" y="110.6">SOT-23-2_9X1_3X1_15</text>
<text x="242.3" y="108.5" transform="rotate(-90 242.3 108.5)">C0402</text>
<text x="212.6" y="116.1">R0402</text>
<text x=".4" y="130.9">B</text>
<text x="107" y="129.8">R0402</text>
<text x="276.1" y="130.9">B</text>
<text x="88.2" y="133.6">R0402</text>
<text x="88.2" y="136.4">R0402</text>
<text x="107" y="137.3">L4-2_0X1_2X1_2</text>
<text x="51.3" y="143.1">btb20-0_4-axk720147g-ld1</text>
<text x="107" y="142.1">R0402</text>
<text x="41.8" y="148.8" transform="rotate(-90 41.8 148.8)">ESD-BU5V5Y1-BD</text>
<text x="76.4" y="148.8" transform="rotate(-90 76.4 148.8)">ESD-BU5V5Y1-BD</text>
<text x="79" y="148.8" transform="rotate(-90 79 148.8)">ESD-BU5V5Y1-BD</text>
<text x=".4" y="182.3">A</text>
<text x="276.1" y="182.3">A</text>
<text x="28.8" y="208.2">5</text>
<text x="83.7" y="208.2">4</text>
<text x="138.6" y="208.2">3</text>
<text x="193.4" y="208.2">2</text>
<text x="248.3" y="208.2">1</text>
</g>
<g font-size="1" fill="#00f">
<text x="231.8" y="107.7">IC=500mA,IB=50mA VBE=2.0V</text>
<text x="218.1" y="111.8">IC=500mA,IB=50mA VBE=2.0V</text>
<text x="218.1" y="112.8">IC=150mA,IB=15mA VBE=1.2V</text>
<text x="231.8" y="108.7">IC=150mA,IB=15mA VBE=1.2V</text>
</g>
</svg>
